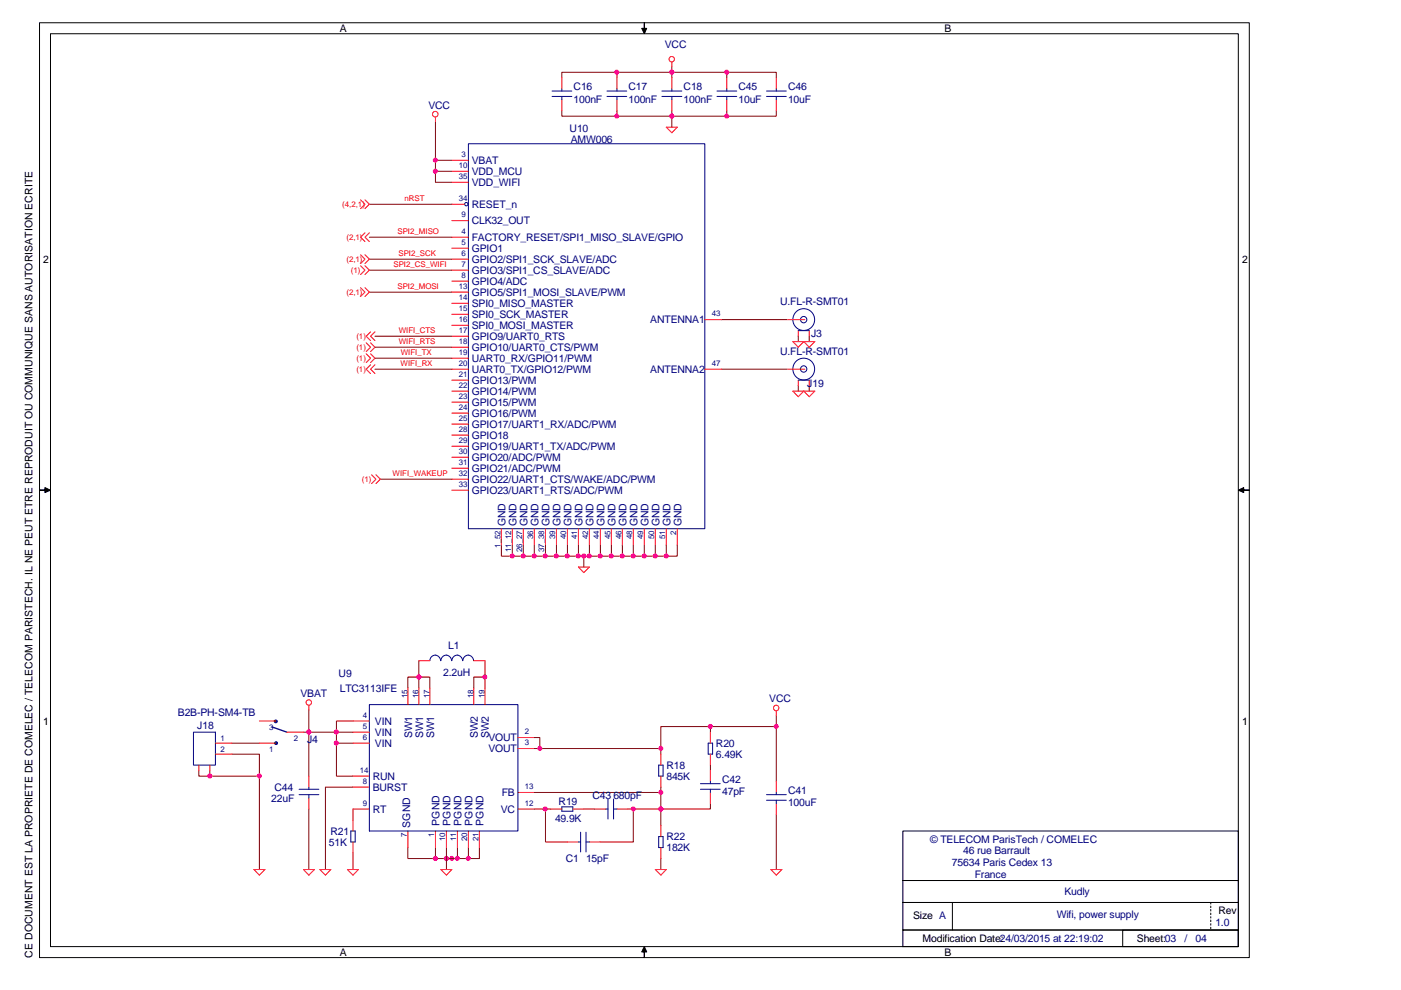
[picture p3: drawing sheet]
<svg xmlns="http://www.w3.org/2000/svg" width="297mm" height="210mm" viewBox="0 0 297 210" stroke-linecap="round" stroke-linejoin="round" font-family="sans-serif">
<path d="M49.2 159.9h5.8v24.5M42.2 163.4v1.1h12.8" fill="none" stroke="#800000" stroke-width=".21"/>
<circle cx="55" cy="164.5" r=".44" fill="#f0f"/>
<circle cx="55" cy="164.5" r=".44" fill="none" stroke="#f0f" stroke-width=".21"/>
<path d="M44.5 163.4v1.1" fill="none" stroke="#800000" stroke-width=".21"/>
<circle cx="44.5" cy="164.5" r=".44" fill="#f0f"/>
<circle cx="44.5" cy="164.5" r=".44" fill="none" stroke="#f0f" stroke-width=".21"/>
<path d="M86.5 179.7v2.3h9.3" fill="none" stroke="#800000" stroke-width=".21"/>
<circle cx="95.8" cy="182" r=".44" fill="#f0f"/>
<circle cx="95.8" cy="182" r=".44" fill="none" stroke="#f0f" stroke-width=".21"/>
<path d="M101.6 179.7v2.3h-6.9" fill="none" stroke="#800000" stroke-width=".21"/>
<circle cx="94.6" cy="182" r=".45" fill="#f0f"/>
<circle cx="94.6" cy="182" r=".45" fill="none" stroke="#f0f" stroke-width=".21"/>
<path d="M97 179.7v2.3" fill="none" stroke="#800000" stroke-width=".21"/>
<circle cx="97" cy="182" r=".44" fill="#f0f"/>
<circle cx="97" cy="182" r=".44" fill="none" stroke="#f0f" stroke-width=".21"/>
<path d="M99.3 179.7v2.3" fill="none" stroke="#800000" stroke-width=".21"/>
<circle cx="99.3" cy="182" r=".44" fill="#f0f"/>
<circle cx="99.3" cy="182" r=".44" fill="none" stroke="#f0f" stroke-width=".21"/>
<path d="M92.3 179.7v2.3M94.7 179.7v4.7" fill="none" stroke="#800000" stroke-width=".21"/>
<circle cx="92.3" cy="182" r=".45" fill="#f0f"/>
<circle cx="92.3" cy="182" r=".45" fill="none" stroke="#f0f" stroke-width=".21"/>
<path d="M102.8 143.6h-2.3v2.3M65.5 171.5v12.9M74.8 171.5v2.4M74.8 180.8v3.6" fill="none" stroke="#800000" stroke-width=".21"/>
<circle cx="102.8" cy="143.5" r=".44" fill="#f0f"/>
<circle cx="102.8" cy="143.5" r=".44" fill="none" stroke="#f0f" stroke-width=".21"/>
<path d="M88.8 143.6h2.3v2.3M102.8 140.1v5.8" fill="none" stroke="#800000" stroke-width=".21"/>
<circle cx="88.8" cy="143.5" r=".44" fill="#f0f"/>
<circle cx="88.8" cy="143.5" r=".44" fill="none" stroke="#f0f" stroke-width=".21"/>
<path d="M88.8 143.6h-2.3v2.3M88.8 140.1v5.8" fill="none" stroke="#800000" stroke-width=".21"/>
<circle cx="88.8" cy="143.5" r=".44" fill="#f0f"/>
<circle cx="88.8" cy="143.5" r=".44" fill="none" stroke="#f0f" stroke-width=".21"/>
<path d="M115.7 171.5v7h4.6" fill="none" stroke="#800000" stroke-width=".21"/>
<circle cx="115.6" cy="171.5" r=".44" fill="#f0f"/>
<circle cx="115.6" cy="171.5" r=".44" fill="none" stroke="#f0f" stroke-width=".21"/>
<path d="M164.6 154.1h-24.5v5.8M164.6 151.7v14M113.3 171.5h3.5M123.8 171.5h2.3M140.1 182v2.4" fill="none" stroke="#800000" stroke-width=".21"/>
<circle cx="164.6" cy="154" r=".44" fill="#f0f"/>
<circle cx="164.6" cy="154" r=".44" fill="none" stroke="#f0f" stroke-width=".21"/>
<path d="M150.6 154.1v1.1" fill="none" stroke="#800000" stroke-width=".21"/>
<circle cx="150.6" cy="154" r=".45" fill="#f0f"/>
<circle cx="150.6" cy="154" r=".45" fill="none" stroke="#f0f" stroke-width=".21"/>
<path d="M113.3 158.7h26.8" fill="none" stroke="#800000" stroke-width=".21"/>
<circle cx="140.1" cy="158.7" r=".44" fill="#f0f"/>
<circle cx="140.1" cy="158.7" r=".44" fill="none" stroke="#f0f" stroke-width=".21"/>
<path d="M113.3 156.4h1.2v2.3" fill="none" stroke="#800000" stroke-width=".21"/>
<circle cx="114.4" cy="158.7" r=".44" fill="#f0f"/>
<circle cx="114.4" cy="158.7" r=".44" fill="none" stroke="#f0f" stroke-width=".21"/>
<path d="M150.6 170.4v1.1h-10.5" fill="none" stroke="#800000" stroke-width=".21"/>
<circle cx="140.1" cy="171.5" r=".44" fill="#f0f"/>
<circle cx="140.1" cy="171.5" r=".44" fill="none" stroke="#f0f" stroke-width=".21"/>
<path d="M113.3 168h26.8M140.1 166.9v8.1" fill="none" stroke="#800000" stroke-width=".21"/>
<circle cx="140.1" cy="168" r=".45" fill="#f0f"/>
<circle cx="140.1" cy="168" r=".45" fill="none" stroke="#f0f" stroke-width=".21"/>
<path d="M133.1 171.5h7" fill="none" stroke="#800000" stroke-width=".21"/>
<circle cx="140.1" cy="171.5" r=".44" fill="#f0f"/>
<circle cx="140.1" cy="171.5" r=".44" fill="none" stroke="#f0f" stroke-width=".21"/>
<path d="M134.3 171.5v7h-7" fill="none" stroke="#800000" stroke-width=".21"/>
<circle cx="134.3" cy="171.5" r=".44" fill="#f0f"/>
<circle cx="134.3" cy="171.5" r=".44" fill="none" stroke="#f0f" stroke-width=".21"/>
<path d="M106.3 115.6v2.3h37.3v-2.3M141.3 115.6v2.3M74.8 166.9h-5.8v17.5M150.6 162.2v1.2M164.6 172.7v11.7" fill="none" stroke="#800000" stroke-width=".21"/>
<circle cx="141.2" cy="117.9" r=".44" fill="#f0f"/>
<circle cx="141.2" cy="117.9" r=".44" fill="none" stroke="#f0f" stroke-width=".21"/>
<path d="M138.9 115.6v2.3" fill="none" stroke="#800000" stroke-width=".21"/>
<circle cx="138.9" cy="117.9" r=".44" fill="#f0f"/>
<circle cx="138.9" cy="117.9" r=".44" fill="none" stroke="#f0f" stroke-width=".21"/>
<path d="M136.6 115.6v2.3" fill="none" stroke="#800000" stroke-width=".21"/>
<circle cx="136.6" cy="117.9" r=".44" fill="#f0f"/>
<circle cx="136.6" cy="117.9" r=".44" fill="none" stroke="#f0f" stroke-width=".21"/>
<path d="M134.3 115.6v2.3" fill="none" stroke="#800000" stroke-width=".21"/>
<circle cx="134.3" cy="117.9" r=".44" fill="#f0f"/>
<circle cx="134.3" cy="117.9" r=".44" fill="none" stroke="#f0f" stroke-width=".21"/>
<path d="M132 115.6v2.3" fill="none" stroke="#800000" stroke-width=".21"/>
<circle cx="131.9" cy="117.9" r=".44" fill="#f0f"/>
<circle cx="131.9" cy="117.9" r=".44" fill="none" stroke="#f0f" stroke-width=".21"/>
<path d="M129.6 115.6v2.3" fill="none" stroke="#800000" stroke-width=".21"/>
<circle cx="129.6" cy="117.9" r=".45" fill="#f0f"/>
<circle cx="129.6" cy="117.9" r=".45" fill="none" stroke="#f0f" stroke-width=".21"/>
<path d="M127.3 115.6v2.3" fill="none" stroke="#800000" stroke-width=".21"/>
<circle cx="127.3" cy="117.9" r=".45" fill="#f0f"/>
<circle cx="127.3" cy="117.9" r=".45" fill="none" stroke="#f0f" stroke-width=".21"/>
<path d="M125 115.6v2.3" fill="none" stroke="#800000" stroke-width=".21"/>
<circle cx="124.9" cy="117.9" r=".45" fill="#f0f"/>
<circle cx="124.9" cy="117.9" r=".45" fill="none" stroke="#f0f" stroke-width=".21"/>
<path d="M122.6 115.6v2.3" fill="none" stroke="#800000" stroke-width=".21"/>
<circle cx="122.6" cy="117.9" r=".45" fill="#f0f"/>
<circle cx="122.6" cy="117.9" r=".45" fill="none" stroke="#f0f" stroke-width=".21"/>
<path d="M120.3 115.6v2.3" fill="none" stroke="#800000" stroke-width=".21"/>
<circle cx="120.3" cy="117.9" r=".45" fill="#f0f"/>
<circle cx="120.3" cy="117.9" r=".45" fill="none" stroke="#f0f" stroke-width=".21"/>
<path d="M118 115.6v2.3" fill="none" stroke="#800000" stroke-width=".21"/>
<circle cx="118" cy="117.9" r=".45" fill="#f0f"/>
<circle cx="118" cy="117.9" r=".45" fill="none" stroke="#f0f" stroke-width=".21"/>
<path d="M115.7 115.6v2.3" fill="none" stroke="#800000" stroke-width=".21"/>
<circle cx="115.6" cy="117.9" r=".44" fill="#f0f"/>
<circle cx="115.6" cy="117.9" r=".44" fill="none" stroke="#f0f" stroke-width=".21"/>
<path d="M113.3 115.6v2.3" fill="none" stroke="#800000" stroke-width=".21"/>
<circle cx="113.3" cy="117.9" r=".44" fill="#f0f"/>
<circle cx="113.3" cy="117.9" r=".44" fill="none" stroke="#f0f" stroke-width=".21"/>
<path d="M111 115.6v2.3" fill="none" stroke="#800000" stroke-width=".21"/>
<circle cx="110.9" cy="117.9" r=".44" fill="#f0f"/>
<circle cx="110.9" cy="117.9" r=".44" fill="none" stroke="#f0f" stroke-width=".21"/>
<path d="M108.6 115.6v2.3" fill="none" stroke="#800000" stroke-width=".21"/>
<circle cx="108.6" cy="117.9" r=".44" fill="#f0f"/>
<circle cx="108.6" cy="117.9" r=".44" fill="none" stroke="#f0f" stroke-width=".21"/>
<path d="M123.8 117.9v2.3" fill="none" stroke="#800000" stroke-width=".21"/>
<circle cx="123.8" cy="117.9" r=".44" fill="#f0f"/>
<circle cx="123.8" cy="117.9" r=".44" fill="none" stroke="#f0f" stroke-width=".21"/>
<path d="M92.3 25.8v12.9h3.5M92.3 36.3h3.5M78.3 43.3h17.5" fill="none" stroke="#800000" stroke-width=".21"/>
<circle cx="92.3" cy="36.3" r=".45" fill="#f0f"/>
<circle cx="92.3" cy="36.3" r=".45" fill="none" stroke="#f0f" stroke-width=".21"/>
<path d="M92.3 34h3.5" fill="none" stroke="#800000" stroke-width=".21"/>
<circle cx="92.3" cy="34" r=".44" fill="#f0f"/>
<circle cx="92.3" cy="34" r=".44" fill="none" stroke="#f0f" stroke-width=".21"/>
<path d="M119.1 16.5v-1.2h45.5v1.2M130.8 15.3v1.2" fill="none" stroke="#800000" stroke-width=".21"/>
<circle cx="130.8" cy="15.3" r=".44" fill="#f0f"/>
<circle cx="130.8" cy="15.3" r=".44" fill="none" stroke="#f0f" stroke-width=".21"/>
<path d="M142.4 15.3v1.2" fill="none" stroke="#800000" stroke-width=".21"/>
<circle cx="142.4" cy="15.3" r=".44" fill="#f0f"/>
<circle cx="142.4" cy="15.3" r=".44" fill="none" stroke="#f0f" stroke-width=".21"/>
<path d="M154.1 15.3v1.2" fill="none" stroke="#800000" stroke-width=".21"/>
<circle cx="154.1" cy="15.3" r=".44" fill="#f0f"/>
<circle cx="154.1" cy="15.3" r=".44" fill="none" stroke="#f0f" stroke-width=".21"/>
<path d="M119.1 23.5v1.1h45.5v-1.1M130.8 23.5v1.1" fill="none" stroke="#800000" stroke-width=".21"/>
<circle cx="130.8" cy="24.6" r=".44" fill="#f0f"/>
<circle cx="130.8" cy="24.6" r=".44" fill="none" stroke="#f0f" stroke-width=".21"/>
<path d="M142.4 23.5v1.1" fill="none" stroke="#800000" stroke-width=".21"/>
<circle cx="142.4" cy="24.6" r=".44" fill="#f0f"/>
<circle cx="142.4" cy="24.6" r=".44" fill="none" stroke="#f0f" stroke-width=".21"/>
<path d="M154.1 23.5v1.1" fill="none" stroke="#800000" stroke-width=".21"/>
<circle cx="154.1" cy="24.6" r=".44" fill="#f0f"/>
<circle cx="154.1" cy="24.6" r=".44" fill="none" stroke="#f0f" stroke-width=".21"/>
<path d="M142.4 14.1v1.2" fill="none" stroke="#800000" stroke-width=".21"/>
<circle cx="142.4" cy="15.3" r=".44" fill="#f0f"/>
<circle cx="142.4" cy="15.3" r=".44" fill="none" stroke="#f0f" stroke-width=".21"/>
<path d="M142.4 24.6v2.4" fill="none" stroke="#800000" stroke-width=".21"/>
<circle cx="142.4" cy="24.6" r=".44" fill="#f0f"/>
<circle cx="142.4" cy="24.6" r=".44" fill="none" stroke="#f0f" stroke-width=".21"/>
<g fill="none" stroke="#800000" stroke-width=".21">
<path d="M78.3 54.9h17.5M78.3 57.3h17.5M78.3 50.3h17.5M78.3 61.9h17.5M79.5 78.3h16.3M79.5 75.9h16.3M79.5 73.6h16.3M79.5 71.3h16.3M152.9 67.8h14M152.9 78.3h14M169.2 71.3v1.1M171.6 71.3v1.1"/>
<path d="M169.2 81.8v1.1M171.6 81.8v1.1M80.6 101.6h15.2M49.2 157.6h5.8M71.3 157.6h3.5M74.8 152.9h-3.5v11.6h3.5"/>
</g>
<circle cx="71.3" cy="157.5" r=".45" fill="#f0f"/>
<circle cx="71.3" cy="157.5" r=".45" fill="none" stroke="#f0f" stroke-width=".21"/>
<path d="M71.3 155.2h3.5" fill="none" stroke="#800000" stroke-width=".21"/>
<circle cx="71.3" cy="155.2" r=".44" fill="#f0f"/>
<circle cx="71.3" cy="155.2" r=".44" fill="none" stroke="#f0f" stroke-width=".21"/>
<path d="M65.5 155.2v9.3" fill="none" stroke="#800000" stroke-width=".21"/>
<circle cx="65.5" cy="155.2" r=".43" fill="#f0f"/>
<circle cx="65.5" cy="155.2" r=".43" fill="none" stroke="#f0f" stroke-width=".21"/>
<path d="M64.3 155.2h7" fill="none" stroke="#800000" stroke-width=".21"/>
<circle cx="71.3" cy="155.2" r=".44" fill="#f0f"/>
<circle cx="71.3" cy="155.2" r=".44" fill="none" stroke="#f0f" stroke-width=".21"/>
<path d="M65.5 150.5v4.7" fill="none" stroke="#800000" stroke-width=".21"/>
<circle cx="65.5" cy="155.2" r=".43" fill="#f0f"/>
<circle cx="65.5" cy="155.2" r=".43" fill="none" stroke="#f0f" stroke-width=".21"/>
<g fill="none" stroke="#f00" stroke-width=".21">
<path d="M119.1 16.5v2.3M130.8 16.5v2.3M142.4 13.2v.9M142.4 16.5v2.3M154.1 16.5v2.3M164.6 16.5v2.3M92.3 24.8v1M95.8 34h3.5M95.8 36.3h3.5M95.8 38.7h3.5M119.1 21.2v2.3M130.8 21.2v2.3"/>
<path d="M141.3 27h2.3l-1.2 1.2zM142.4 21.2v2.3M154.1 21.2v2.3M164.6 21.2v2.3M76.5 42.4l.9 .9-.9 .9M77.4 42.4l.9 .9-.9 .9M95.8 43.3h2.7M95.8 46.8h3.5M95.8 50.3h3.5M95.8 52.6h3.5M95.8 54.9h3.5M95.8 57.3h3.5"/>
<path d="M95.8 59.6h3.5M95.8 61.9h3.5M95.8 64.3h3.5M95.8 66.6h3.5M95.8 69h3.5M95.8 71.3h3.5M95.8 73.6h3.5M95.8 75.9h3.5M95.8 78.3h3.5M149.4 78.3h3.5M149.4 67.8h3.5M95.8 80.6h3.5"/>
<path d="M95.8 82.9h3.5M95.8 85.3h3.5M95.8 87.6h3.5M95.8 89.9h3.5M95.8 92.2h3.5M95.8 94.6h3.5M95.8 96.9h3.5M95.8 99.3h3.5M95.8 101.6h3.5M95.8 103.9h3.5M106.3 112.1v3.5M108.6 112.1v3.5"/>
<path d="M111 112.1v3.5M113.3 112.1v3.5M115.7 112.1v3.5M118 112.1v3.5M120.3 112.1v3.5M122.6 112.1v3.5M125 112.1v3.5M127.3 112.1v3.5M129.6 112.1v3.5M132 112.1v3.5M134.3 112.1v3.5M136.6 112.1v3.5"/>
<path d="M138.9 112.1v3.5M141.3 112.1v3.5M143.6 112.1v3.5M122.6 120.2h2.4l-1.2 1.2zM88.8 140.1h2.3M100.5 140.1h2.3M140.1 159.9v2.3M150.6 155.2v2.4M150.6 159.9v2.3M164.6 150.7v1M116.8 171.5h2.3M121.5 171.5h2.3"/>
<path d="M126.1 171.5h2.3M130.8 171.5h2.3M140.1 164.5v2.4M150.6 163.4v2.3M150.6 168v2.4M164.6 165.7v2.3M164.6 170.4v2.3M53.8 184.4h2.4l-1.2 1.1zM64.3 184.4h2.4l-1.2 1.1zM67.8 184.4h2.3l-1.1 1.1zM73.7 184.4h2.3l-1.2 1.1zM93.5 184.4h2.3l-1.1 1.1z"/>
<path d="M138.9 184.4h2.4l-1.2 1.1zM163.4 184.4h2.4l-1.2 1.1z"/>
<circle cx="142.4" cy="12.6" r=".57"/>
<circle cx="92.3" cy="24.2" r=".59"/>
<circle cx="164.6" cy="150.1" r=".58"/>
</g>
<g fill="none" stroke="#000080" stroke-width=".21">
<path d="M117 19.3h4.2M119.1 18.8v.5M128.7 19.3h4.2M130.8 18.8v.5M140.3 19.3h4.3M142.4 18.8v.5M152 19.3h4.2M154.1 18.8v.5M162.5 19.3h4.2M164.6 18.8v.5M99.3 30.5h50.1v81.6h-50.1zM117 20.4h4.2"/>
<path d="M119.1 20.4v.8M128.7 20.4h4.2M130.8 20.4v.8M140.3 20.4h4.3M142.4 20.4v.8M152 20.4h4.2M154.1 20.4v.8M162.5 20.4h4.2M164.6 20.4v.8M91.1 140.1a1.16 1.16 0 0 1 1.2-1.2 1.16 1.16 0 0 1 1.2 1.2 1.16 1.16 0 0 1 1.1-1.2 1.16 1.16 0 0 1 1.2 1.2 1.14 1.14 0 0 1 1.1-1.2 1.14 1.14 0 0 1 1.2 1.2M98.1 140.1a1.14 1.14 0 0 1 1.2-1.2 1.14 1.14 0 0 1 1.1 1.2M150.2 157.6h.9v2.3h-.9z"/>
<path d="M119.1 171.1h2.4v.9h-2.4zM128.4 171.5h.5M128.9 169.4v4.3M130.1 169.4v4.3M130.1 171.5h.7M139.7 162.2h.9v2.3h-.9zM148.5 166.2h4.2M148.5 167.3h4.2M150.6 165.7v.5M150.6 167.3v.7M162.5 168.5h4.2M162.5 169.7h4.2"/>
<path d="M164.6 168v.5M164.6 169.7v.7"/>
<circle cx="98.9" cy="43.3" r=".36"/>
</g>
<circle cx="58.5" cy="157.6" r=".3" fill="#000080"/>
<circle cx="58.5" cy="157.6" r=".3" fill="none" stroke="#000080" stroke-width=".21"/>
<circle cx="58.5" cy="153" r=".31" fill="#000080"/>
<g fill="none" stroke="#000080" stroke-width=".21">
<path d="M169.2 70.1h2.4M169.2 80.6h2.4M41 155.2h4.7v7h-4.7zM78.3 149.4h31.5v26.8h-31.5zM63.4 167.3h4.2M63.4 168.5h4.2M65.5 166.9v.4M65.5 168.5v.7M74.4 176.2h.9v2.3h-.9zM122.6 178.5h.5M123.1 176.4v4.2M124.2 176.4v4.2"/>
<path d="M124.2 178.5h.8M139.7 177.4h.9v2.3h-.9z"/>
<circle cx="170.4" cy="78.2" r=".67"/>
<circle cx="170.4" cy="67.8" r=".67"/>
<circle cx="170.4" cy="78.3" r="2.31"/>
<circle cx="170.4" cy="67.8" r="2.31"/>
<circle cx="58.5" cy="153" r=".31"/>
</g>
<path d="M57.7 154.1l3.1 1.1" fill="none" stroke="#000080" stroke-width=".28"/>
<g fill="none" stroke="#f00" stroke-width=".21">
<path d="M76.5 54l.9 .9-.9 1M76.5 56.3l.9 1-.9 .9M77.4 54l.9 .9-.9 1M77.4 56.3l.9 1-.9 .9M77.4 49.4l-.9 .9 .9 .9M78.3 49.4l-.9 .9 .9 .9M76.5 61l.9 .9-.9 1M77.4 61l.9 .9-.9 1M77.6 75l1 .9-1 1M77.6 72.7l1 .9-1 .9M78.6 75l.9 .9-.9 1M78.6 77.3l-1 1 1 .9"/>
<path d="M78.6 72.7l.9 .9-.9 .9M78.6 70.4l-1 .9 1 .9M79.5 77.3l-.9 1 .9 .9M79.5 70.4l-.9 .9 .9 .9M167 67.8h3.6M167 78.3h3.6M168.1 72.4h4.7l-1.2 1.2-1.2-1.2-1.2 1.2zM169.2 70.1v1.2M171.6 70.1v1.2M168.1 82.9h4.7l-1.2 1.2-1.2-1.2-1.2 1.2zM169.2 80.6v1.2M171.6 80.6v1.2"/>
<path d="M78.8 100.7l.9 .9-.9 .9M79.7 100.7l.9 .9-.9 .9M45.7 157.6h3.5M45.7 159.9h3.5M55 152.9h3.5M55 157.6h3.5M60.8 155.2h3.5M65.5 149.6v.9M74.8 152.9h3.5M74.8 157.6h3.5M74.8 155.2h3.5M86.5 145.9v3.5"/>
<path d="M88.8 145.9v3.5M91.1 145.9v3.5M100.5 145.9v3.5M102.8 145.9v3.5M109.8 156.4h3.5M109.8 158.7h3.5M42.2 162.2v1.2M44.5 162.2v1.2M65.5 164.5v2.4M65.5 169.2v2.3M74.8 173.9v2.3M74.8 178.5v2.3"/>
<path d="M74.8 171.5h3.5M74.8 164.5h3.5M74.8 166.9h3.5M86.5 176.2v3.5M92.3 176.2v3.5M94.7 176.2v3.5M97 176.2v3.5M99.3 176.2v3.5M101.6 176.2v3.5M109.8 168h3.5M109.8 171.5h3.5M120.3 178.5h2.3"/>
<path d="M125 178.5h2.3M140.1 175v2.4M140.1 179.7v2.3"/>
<circle cx="65.5" cy="148.9" r=".57"/>
</g>
<g fill="#000">
<path d="M136.6 4.8v1.2h.5l-.5 1.2-.5-1.2h.5z" fill-rule="evenodd"/>
<path d="M8.4 103.9h1.1v-.5l1.2 .5-1.2 .5v-.5z" fill-rule="evenodd"/>
<path d="M262.5 103.9l1.2-.5v.5h1.2h-1.2v.5z" fill-rule="evenodd"/>
<path d="M136.6 200.7l.5 1.1h-.5v1.2v-1.2h-.5z" fill-rule="evenodd"/>
</g>
<g fill="none" stroke="#000" stroke-width=".21">
<path d="M8.4 4.8h256.5v198.2h-256.5zM10.7 7.2h251.8v193.5h-251.8zM136.6 4.8v1.2h.5l-.5 1.2-.5-1.2h.5zM8.4 103.9h1.1v-.5l1.2 .5-1.2 .5v-.5zM262.5 103.9l1.2-.5v.5h1.2h-1.2v.5zM191.4 176.2h71.1v10.5h-71.1zM191.4 197.2h71.1v3.5h-71.1zM191.4 186.7h71.1v4.6h-71.1zM191.4 191.3h71.1v5.9h-71.1zM201.9 191.3v5.9M238 197.2h24.5v3.5h-24.5zM256.7 191.3v.4"/>
<path d="M256.7 192.1v.3M256.7 192.8v.4M256.7 193.6v.3M256.7 194.4v.2M256.7 195.1v.3M256.7 195.8v.4M256.7 196.6v.3M136.6 200.7l.5 1.1h-.5v1.2v-1.2h-.5z"/>
</g>
<g font-size="2.2">
<text x="72" y="6.8">A</text>
<text x="200.3" y="6.8">B</text>
<text x="9.2" y="55.8">2</text>
<text x="263.4" y="55.8">2</text>
<text x="9.2" y="153.7">1</text>
<text x="263.4" y="153.7">1</text>
<text x="193.6" y="194.9">Size A</text>
<text x="258.3" y="193.9">Rev</text>
<text x="6.9" y="203" transform="rotate(-90 6.9 203)">CE DOCUMENT EST LA PROPRIETE DE COMELEC / TELECOM PARISTECH. IL NE PEUT ETRE REPRODUIT OU COMMUNIQUE SANS AUTORISATION ECRITE</text>
<text x="72" y="202.6">A</text>
<text x="195.6" y="199.8">Modification Date:24/03/2015 at 22:19:02</text>
<text x="200.3" y="202.6">B</text>
<text x="241" y="199.8">Sheet:03</text>
</g>
<g font-size="2.2" fill="#000080">
<text x="141" y="10.2">VCC</text>
<text x="90.8" y="23">VCC</text>
<text x="121.6" y="19.2">C16</text>
<text x="121.6" y="21.8">100nF</text>
<text x="133.3" y="19.2">C17</text>
<text x="133.3" y="21.8">100nF</text>
<text x="144.9" y="19.2">C18</text>
<text x="144.9" y="21.8">100nF</text>
<text x="156.6" y="19.2">C45</text>
<text x="156.6" y="21.8">10uF</text>
<text x="167.1" y="19.2">C46</text>
<text x="167.1" y="21.8">10uF</text>
<text x="120.8" y="28.1">U10</text>
<text x="100" y="34.8">VBAT</text>
<text x="121" y="30.3">AMW006</text>
<text x="100" y="39.5">VDD_WIFI</text>
<text x="100" y="37.1">VDD_MCU</text>
<text x="100" y="47.6">CLK32_OUT</text>
<text x="100" y="44.1">RESET_n</text>
<text x="100" y="53.4">GPIO1</text>
<text x="100" y="51.1">FACTORY_RESET/SPI1_MISO_SLAVE/GPIO</text>
<text x="100" y="58.1">GPIO3/SPI1_CS_SLAVE/ADC</text>
<text x="100" y="55.8">GPIO2/SPI1_SCK_SLAVE/ADC</text>
<text x="100" y="65.1">SPI0_MISO_MASTER</text>
<text x="100" y="62.7">GPIO5/SPI1_MOSI_SLAVE/PWM</text>
<text x="100" y="60.4">GPIO4/ADC</text>
<text x="165.4" y="64.8">U.FL-R-SMT01</text>
<text x="100" y="69.8">SPI0_MOSI_MASTER</text>
<text x="100" y="67.4">SPI0_SCK_MASTER</text>
<text x="137.9" y="68.6">ANTENNA1</text>
<text x="172" y="71.5">J3</text>
<text x="100" y="76.8">UART0_RX/GPIO11/PWM</text>
<text x="100" y="74.4">GPIO10/UART0_CTS/PWM</text>
<text x="100" y="72.1">GPIO9/UART0_RTS</text>
<text x="165.4" y="75.3">U.FL-R-SMT01</text>
<text x="100" y="83.7">GPIO14/PWM</text>
<text x="100" y="81.4">GPIO13/PWM</text>
<text x="100" y="79.1">UART0_TX/GPIO12/PWM</text>
<text x="137.9" y="79.1">ANTENNA2</text>
<text x="171.2" y="82">J19</text>
<text x="100" y="88.4">GPIO16/PWM</text>
<text x="100" y="86.1">GPIO15/PWM</text>
<text x="100" y="95.4">GPIO19/UART1_TX/ADC/PWM</text>
<text x="100" y="93">GPIO18</text>
<text x="100" y="90.7">GPIO17/UART1_RX/ADC/PWM</text>
<text x="100" y="100.1">GPIO21/ADC/PWM</text>
<text x="100" y="97.7">GPIO20/ADC/PWM</text>
<text x="100" y="104.7">GPIO23/UART1_RTS/ADC/PWM</text>
<text x="100" y="102.4">GPIO22/UART1_CTS/WAKE/ADC/PWM</text>
<text x="107.2" y="111.6" transform="rotate(-90 107.2 111.6)">GND</text>
<text x="109.5" y="111.6" transform="rotate(-90 109.5 111.6)">GND</text>
<text x="111.8" y="111.6" transform="rotate(-90 111.8 111.6)">GND</text>
<text x="114.2" y="111.6" transform="rotate(-90 114.2 111.6)">GND</text>
<text x="116.5" y="111.6" transform="rotate(-90 116.5 111.6)">GND</text>
<text x="118.8" y="111.6" transform="rotate(-90 118.8 111.6)">GND</text>
<text x="121.2" y="111.6" transform="rotate(-90 121.2 111.6)">GND</text>
<text x="123.5" y="111.6" transform="rotate(-90 123.5 111.6)">GND</text>
<text x="125.9" y="111.6" transform="rotate(-90 125.9 111.6)">GND</text>
<text x="128.2" y="111.6" transform="rotate(-90 128.2 111.6)">GND</text>
<text x="130.5" y="111.6" transform="rotate(-90 130.5 111.6)">GND</text>
<text x="132.8" y="111.6" transform="rotate(-90 132.8 111.6)">GND</text>
<text x="135.2" y="111.6" transform="rotate(-90 135.2 111.6)">GND</text>
<text x="137.5" y="111.6" transform="rotate(-90 137.5 111.6)">GND</text>
<text x="139.8" y="111.6" transform="rotate(-90 139.8 111.6)">GND</text>
<text x="142.2" y="111.6" transform="rotate(-90 142.2 111.6)">GND</text>
<text x="144.5" y="111.6" transform="rotate(-90 144.5 111.6)">GND</text>
<text x="95" y="137.5">L1</text>
<text x="71.8" y="143.5">U9</text>
<text x="94" y="143.3">2.2uH</text>
<text x="63.7" y="147.7">VBAT</text>
<text x="72" y="146.8">LTC3113IFE</text>
<text x="163.1" y="148.9">VCC</text>
<text x="37.7" y="151.8">B2B-PH-SM4-TB</text>
<text x="41.8" y="154.6">J18</text>
<text x="79.5" y="153.7">VIN</text>
<text x="79.5" y="156">VIN</text>
<text x="65.1" y="157.6">J4</text>
<text x="79.5" y="158.3">VIN</text>
<text x="87.4" y="156.5" transform="rotate(-90 87.4 156.5)">SW1</text>
<text x="89.7" y="156.5" transform="rotate(-90 89.7 156.5)">SW1</text>
<text x="92" y="156.5" transform="rotate(-90 92 156.5)">SW1</text>
<text x="101.3" y="156.5" transform="rotate(-90 101.3 156.5)">SW2</text>
<text x="103.5" y="159.5">VOUT</text>
<text x="103.5" y="157.2">VOUT</text>
<text x="103.7" y="156.5" transform="rotate(-90 103.7 156.5)">SW2</text>
<text x="151.8" y="160.7">6.49K</text>
<text x="151.8" y="158.3">R20</text>
<text x="58.2" y="167.8">C44</text>
<text x="79" y="165.4">RUN</text>
<text x="79" y="167.7">BURST</text>
<text x="141.3" y="165.4">845K</text>
<text x="141.3" y="163">R18</text>
<text x="153.1" y="166.1">C42</text>
<text x="57.5" y="170.1">22uF</text>
<text x="79" y="172.3">RT</text>
<text x="106.2" y="172.3">VC</text>
<text x="106.4" y="168.8">FB</text>
<text x="118.4" y="170.6">R19</text>
<text x="125.6" y="169.3">C43</text>
<text x="130" y="169.3">680pF</text>
<text x="153.1" y="168.7">47pF</text>
<text x="167.1" y="171">100uF</text>
<text x="167.1" y="168.4">C41</text>
<text x="69.7" y="179.3">51K</text>
<text x="70.1" y="177">R21</text>
<text x="87" y="175.5" transform="rotate(-90 87 175.5)">SGND</text>
<text x="93.2" y="175" transform="rotate(-90 93.2 175)">PGND</text>
<text x="95.5" y="175" transform="rotate(-90 95.5 175)">PGND</text>
<text x="97.9" y="175" transform="rotate(-90 97.9 175)">PGND</text>
<text x="100.2" y="175" transform="rotate(-90 100.2 175)">PGND</text>
<text x="102.5" y="175" transform="rotate(-90 102.5 175)">PGND</text>
<text x="117.7" y="174.2">49.9K</text>
<text x="141.3" y="178.2">R22</text>
<text x="197.2" y="178.7">© TELECOM ParisTech / COMELEC</text>
<text x="120" y="182.8">C1 15pF</text>
<text x="141.3" y="180.5">182K</text>
<text x="201.8" y="183.6">75634 Paris Cedex 13</text>
<text x="204.2" y="181.1">46 rue Barrault</text>
<text x="206.7" y="186.1">France</text>
<text x="225.7" y="189.7">Kudly</text>
<text x="224.1" y="194.6">Wifi, power supply</text>
<text x="257.7" y="196.3">1.0</text>
<text x="251.1" y="199.8">/</text>
<text x="253.5" y="199.8">04</text>
</g>
<g font-size="1.7" fill="#000080">
<text x="97.3" y="35.6">10</text>
<text x="97.9" y="33.3">3</text>
<text x="97.3" y="37.9">35</text>
<text x="97.3" y="42.6">34</text>
<text x="97.9" y="46.1">9</text>
<text x="97.9" y="49.6">4</text>
<text x="97.9" y="51.9">5</text>
<text x="97.9" y="54.3">6</text>
<text x="97.9" y="56.6">7</text>
<text x="97.9" y="58.9">8</text>
<text x="97.3" y="65.9">15</text>
<text x="97.3" y="61.3">13</text>
<text x="97.3" y="63.6">14</text>
<text x="97.3" y="70.6">17</text>
<text x="97.3" y="68.2">16</text>
<text x="150.9" y="67.1">43</text>
<text x="97.3" y="72.9">18</text>
<text x="97.3" y="75.3">19</text>
<text x="97.3" y="77.6">20</text>
<text x="150.9" y="77.6">47</text>
<text x="97.3" y="79.9">21</text>
<text x="97.3" y="82.3">22</text>
<text x="97.3" y="84.6">23</text>
<text x="97.3" y="86.9">24</text>
<text x="97.3" y="89.2">25</text>
<text x="97.3" y="91.6">28</text>
<text x="97.3" y="93.9">29</text>
<text x="97.3" y="96.2">30</text>
<text x="97.3" y="98.6">31</text>
<text x="97.3" y="100.9">32</text>
<text x="97.3" y="103.3">33</text>
<text x="143.4" y="113.4" transform="rotate(-90 143.4 113.4)">2</text>
<text x="106.1" y="116.2" transform="rotate(-90 106.1 116.2)">1_52</text>
<text x="108.4" y="117.1" transform="rotate(-90 108.4 117.1)">11_12</text>
<text x="110.7" y="117.1" transform="rotate(-90 110.7 117.1)">26_27</text>
<text x="113.1" y="114.3" transform="rotate(-90 113.1 114.3)">36</text>
<text x="115.4" y="117.1" transform="rotate(-90 115.4 117.1)">37_38</text>
<text x="117.7" y="114.3" transform="rotate(-90 117.7 114.3)">39</text>
<text x="120.1" y="114.3" transform="rotate(-90 120.1 114.3)">40</text>
<text x="122.4" y="114.3" transform="rotate(-90 122.4 114.3)">41</text>
<text x="124.7" y="114.3" transform="rotate(-90 124.7 114.3)">42</text>
<text x="127" y="114.3" transform="rotate(-90 127 114.3)">44</text>
<text x="129.4" y="114.3" transform="rotate(-90 129.4 114.3)">45</text>
<text x="131.7" y="114.3" transform="rotate(-90 131.7 114.3)">46</text>
<text x="134.1" y="114.3" transform="rotate(-90 134.1 114.3)">48</text>
<text x="136.4" y="114.3" transform="rotate(-90 136.4 114.3)">49</text>
<text x="138.7" y="114.3" transform="rotate(-90 138.7 114.3)">50</text>
<text x="141.1" y="114.3" transform="rotate(-90 141.1 114.3)">51</text>
<text x="86.4" y="148.1" transform="rotate(-90 86.4 148.1)">15</text>
<text x="88.7" y="148.1" transform="rotate(-90 88.7 148.1)">16</text>
<text x="91.1" y="148.1" transform="rotate(-90 91.1 148.1)">17</text>
<text x="100.4" y="148.1" transform="rotate(-90 100.4 148.1)">18</text>
<text x="102.7" y="148.1" transform="rotate(-90 102.7 148.1)">19</text>
<text x="57.1" y="154.7">3</text>
<text x="76.9" y="152.2">4</text>
<text x="76.9" y="154.5">5</text>
<text x="111.2" y="155.7">2</text>
<text x="46.7" y="159.5">2</text>
<text x="46.7" y="157.1">1</text>
<text x="57.1" y="159.3">1</text>
<text x="62.3" y="157">2</text>
<text x="76.9" y="156.8">6</text>
<text x="111.2" y="158">3</text>
<text x="76.3" y="163.9">14</text>
<text x="76.9" y="166.2">8</text>
<text x="111.2" y="167.3">13</text>
<text x="76.9" y="170.9">9</text>
<text x="111.2" y="170.9">12</text>
<text x="86.3" y="177.5" transform="rotate(-90 86.3 177.5)">7</text>
<text x="92.1" y="177.5" transform="rotate(-90 92.1 177.5)">1</text>
<text x="94.4" y="178.4" transform="rotate(-90 94.4 178.4)">10</text>
<text x="96.7" y="178.4" transform="rotate(-90 96.7 178.4)">11</text>
<text x="99.1" y="178.4" transform="rotate(-90 99.1 178.4)">20</text>
<text x="101.4" y="178.4" transform="rotate(-90 101.4 178.4)">21</text>
</g>
<g font-size="1.7" fill="#f00">
<text x="72.6" y="43.9">(4,2,1)</text>
<text x="85.8" y="42.6">nRST</text>
<text x="73.4" y="50.9">(2,1)</text>
<text x="84.3" y="49.6">SPI2_MISO</text>
<text x="73.4" y="55.5">(2,1)</text>
<text x="74.4" y="57.9">(1)</text>
<text x="83.4" y="56.6">SPI2_CS_WIFI</text>
<text x="84.5" y="54.3">SPI2_SCK</text>
<text x="73.4" y="62.5">(2,1)</text>
<text x="84.3" y="61.3">SPI2_MOSI</text>
<text x="75.6" y="71.8">(1)</text>
<text x="84.5" y="70.6">WIFI_CTS</text>
<text x="75.6" y="76.5">(1)</text>
<text x="75.6" y="74.2">(1)</text>
<text x="84.5" y="72.9">WIFI_RTS</text>
<text x="84.9" y="77.6">WIFI_RX</text>
<text x="85" y="75.3">WIFI_TX</text>
<text x="75.6" y="78.8">(1)</text>
<text x="83.2" y="100.9">WIFI_WAKEUP</text>
<text x="76.7" y="102.2">(1)</text>
</g>
</svg>
